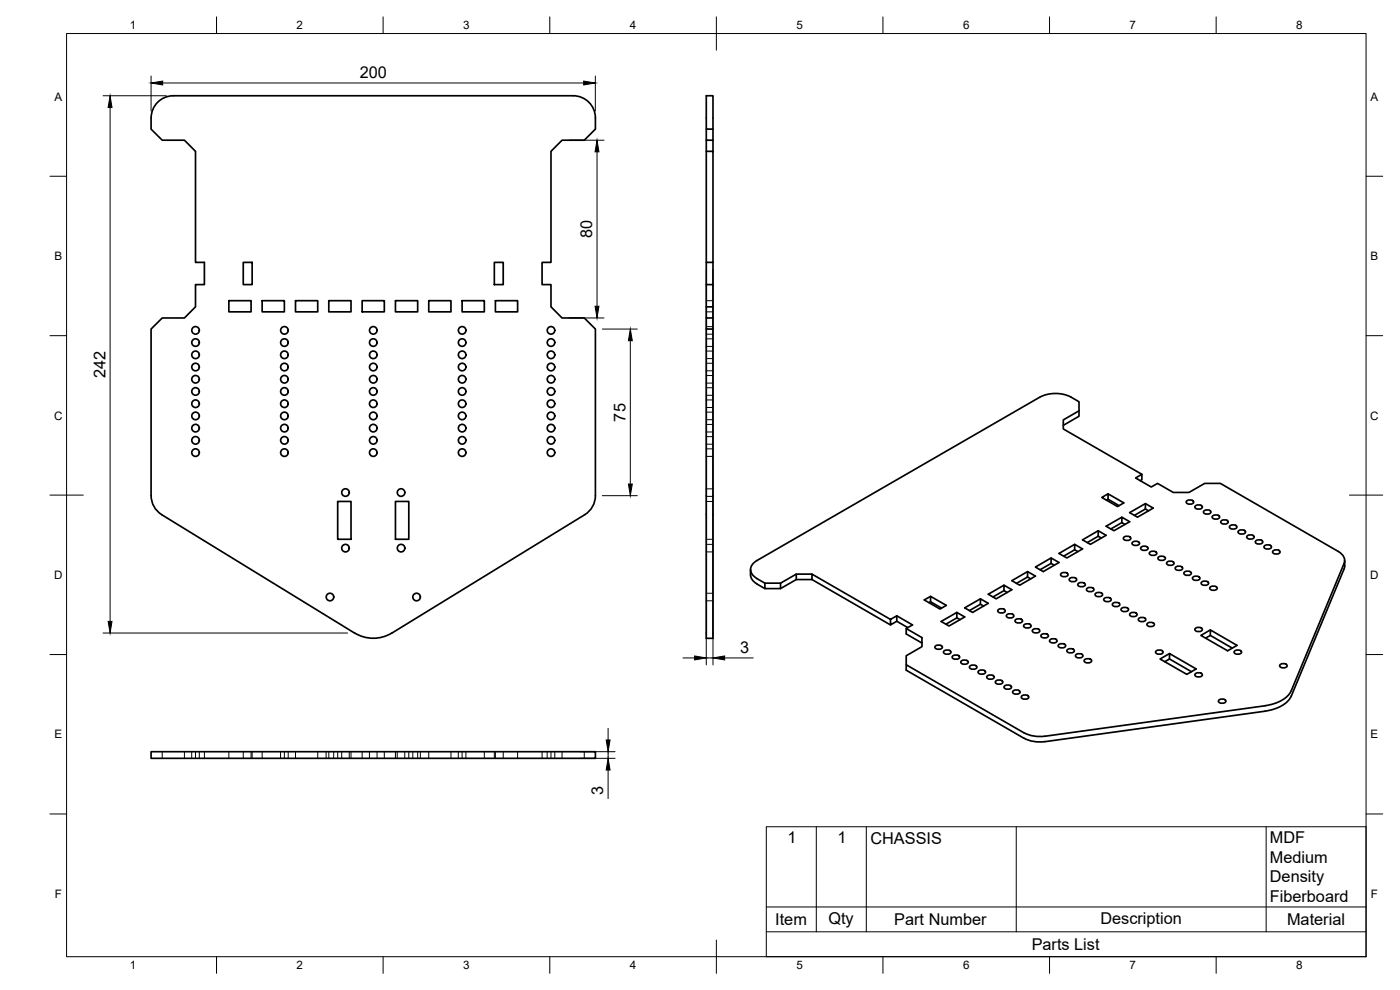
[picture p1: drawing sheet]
<svg xmlns="http://www.w3.org/2000/svg" width="420mm" height="297mm" viewBox="0 0 420 297" stroke-linecap="round" stroke-linejoin="round" font-family="sans-serif">
<!-- layer: Visible -->
<g fill="none" stroke="#000" stroke-width=".51">
<path d="M45.3 35.4v3.3l3.4 3.4h6.7l3.3 3.3v33.3h2.6v6.7h-2.6v6.7l-3.3 3.3h-6.7l-3.4 3.3v50M45.4 35.4a6.7 6.7 0 0 1 6.6-6.7h120a6.7 6.7 0 0 1 6.7 6.7v3.3l-3.4 3.4h-6.6l-3.3 3.3v33.3h-2.7v6.7h2.7v6.7l3.3 3.3h6.6l3.4 3.3v50M212 38.7v3.4h2v3.3M214 38.7v-10h-2v10h2v3.4M212 45.4h2v33.3h-2zM212 42.1v3.3M73 78.7h2.7v6.7h-2.7zM148.4 78.7h2.6v6.7h-2.6zM212 78.7v6.7h2v6.7M214 78.7v6.7M68.7 90.2h6.7v3.4h-6.7zM78.7 90.2h6.6v3.4h-6.6z"/>
<path d="M88.7 90.2h6.7v3.4h-6.7zM98.7 90.2h6.6v3.4h-6.6zM108.7 90.2h6.6v3.4h-6.6zM118.7 90.2h6.6v3.4h-6.6zM128.7 90.2h6.6v3.4h-6.6zM138.7 90.2h6.7v3.4h-6.7zM148.7 90.2h6.6v3.4h-6.6zM212 95.4v3.3h2v92.8h-2v-92.8M212 92.1v3.3h2v3.3M212 85.4v6.7h2v3.3M319.1 127.6l4.7-2.7v-4.3a10.9 10.9 0 0 0-11.7-1.4l-84.9 49M323.8 123.3l-4.7 2.7v2.7l23.6 13.6v1.6l-.5 .3"/>
<path d="M45.4 148.7a6.7 6.7 0 0 0 3.1 5.7l57.9 35.6M101.3 150.5h4v11.3h-4zM118.7 150.5h4v11.3h-4zM178.7 148.7a6.7 6.7 0 0 1-3.2 5.7l-57.9 35.6M329.6 159.2l-4.7 2.8 2.3 1.3 4.8-2.7-2.4-1.4v1.7l-3.3 1.9M332.5 148.2l-1.8 1.1 4.7 2.7 1.9-1.1-4.8-2.7v1.6l-.4 .3M332.5 149.8l3.4 1.9M336.7 155.2l-4.7 2.7 2.3 1.3 4.7-2.7-2.3-1.3v1.6l-3.3 1.9M336.7 156.8l.9 .5M342.7 142.3l-1.9 1.1 4.7 2.7 1.9-1.1 4.7 2.8h4.7l4.7-2.8h4.7l35.4 20.4a3 3 0 0 1 1.8 3.7l-15.9 38.1M343.7 151.1l-4.7 2.7 2.4 1.4 4.7-2.8-2.4-1.3v1.6l-3.3 1.9M343.7 152.7l1 .6"/>
<path d="M356.1 150.4l1-.4a.82 .82 0 0 1 1.1 .9l-1.1 .4a.82 .82 0 0 1-1-.9zM358.7 151.9l1-.4a.82 .82 0 0 1 1.1 .9l-1.1 .4a.82 .82 0 0 1-1-.9zM361.2 153.4l1.1-.4a.82 .82 0 0 1 1 .9l-1 .4a.82 .82 0 0 1-1.1-.9zM363.9 154.9l1-.4a.82 .82 0 0 1 1.1 .9l-1.1 .4a.82 .82 0 0 1-1-.9zM366.4 156.4l1.1-.4a.82 .82 0 0 1 1 .9l-1 .4a.82 .82 0 0 1-1.1-.9zM369 157.9l1.1-.4a.82 .82 0 0 1 1 .9l-1 .4a.82 .82 0 0 1-1.1-.9zM371.6 159.4l1.1-.4a.82 .82 0 0 1 1 .9l-1 .4a.82 .82 0 0 1-1.1-.9zM225.2 170.9a3.7 3.7 0 0 0 2 4.3M227.2 168.2a2.87 2.87 0 0 0-1.9 2.7 2.87 2.87 0 0 0 1.9 2.7l2.4 1.4M234.3 175h-4.7v1.6l-2.4-1.4M239 173.9h4.7v-1.6l23.6 13.6M239 172.3l-4.7 2.7v1.6h-4.7"/>
<path d="M243.7 172.3h-4.7v1.6l-4.7 2.7M243.7 173.9l23.6 13.6M279.3 178.9l-1.9 1.1 4.7 2.7 1.9-1.1-4.7-2.7v1.7l-.5 .2M294.2 179.7l-4.7 2.7 2.4 1.4 4.7-2.8-2.4-1.3v1.6l-3.3 1.9M301.3 175.6l-4.7 2.7 2.4 1.4 4.7-2.8-2.4-1.3v1.6l-3.3 1.9M301.3 177.2l1 .6M308.4 171.5l-4.7 2.7 2.3 1.4 4.7-2.7-2.3-1.4v1.6l-3.3 1.9M308.4 173.1l.9 .6M315.4 167.4l-4.7 2.7 2.4 1.4 4.7-2.7-2.4-1.4v1.6l-3.3 1.9M315.4 169l1 .6M318.4 172.2l1-.4a.82 .82 0 0 1 1.1 .8l-1.1 .4a.82 .82 0 0 1-1-.8zM320.9 173.7l1.1-.4a.82 .82 0 0 1 1 .8l-1 .4a.82 .82 0 0 1-1.1-.8z"/>
<path d="M322.5 163.3l-4.7 2.8 2.4 1.3 4.7-2.7-2.4-1.4v1.7l-3.3 1.9M322.5 165l1 .5M323.5 175.2l1.1-.4a.82 .82 0 0 1 1 .8l-1 .5a.82 .82 0 0 1-1.1-.9zM326.1 176.6l1.1-.4a.82 .82 0 0 1 1 .9l-1 .4a.82 .82 0 0 1-1.1-.9zM328.7 178.1l1.1-.4a.82 .82 0 0 1 1 .9l-1 .4a.82 .82 0 0 1-1.1-.9zM329.6 160.9l.9 .5M331.3 179.6l1.1-.4a.82 .82 0 0 1 1 .9l-1 .4a.82 .82 0 0 1-1.1-.9zM337.2 161.3l1.1-.4a.82 .82 0 0 1 1 .9l-1 .4a.82 .82 0 0 1-1.1-.9zM339.8 162.8l1.1-.4a.82 .82 0 0 1 1 .9l-1 .4a.82 .82 0 0 1-1.1-.9zM342.4 164.3l1-.4a.82 .82 0 0 1 1.1 .8l-1.1 .4a.82 .82 0 0 1-1-.8zM345 165.8l1-.4a.82 .82 0 0 1 1.1 .8l-1.1 .5a.82 .82 0 0 1-1-.9zM347.6 167.3l1-.4a.82 .82 0 0 1 1.1 .9l-1.1 .4a.82 .82 0 0 1-1-.9z"/>
<path d="M350.2 168.7l1-.4a.82 .82 0 0 1 1.1 .9l-1.1 .4a.82 .82 0 0 1-1-.9zM352.8 170.3l1-.5a.82 .82 0 0 1 1.1 .9l-1.1 .4a.82 .82 0 0 1-1-.8zM355.4 171.8l1-.4a.82 .82 0 0 1 1.1 .8l-1.1 .4a.82 .82 0 0 1-1-.8zM357.9 173.3l1.1-.4a.82 .82 0 0 1 1 .8l-1 .4a.82 .82 0 0 1-1.1-.8zM360.6 174.7l1-.4a.82 .82 0 0 1 1.1 .9l-1.1 .4a.82 .82 0 0 1-1-.9zM363.1 176.2l1.1-.4a.82 .82 0 0 1 1 .9l-1 .4a.82 .82 0 0 1-1.1-.9zM374.2 160.9l1.1-.4a.82 .82 0 0 1 1 .9l-1 .4a.82 .82 0 0 1-1.1-.9zM376.8 162.4l1.1-.4a.82 .82 0 0 1 1 .8l-1 .4a.82 .82 0 0 1-1.1-.8zM379.4 163.9l1.1-.4a.82 .82 0 0 1 1 .8l-1 .4a.82 .82 0 0 1-1.1-.8zM382 165.4l1-.4a.82 .82 0 0 1 1.1 .8l-1.1 .5a.82 .82 0 0 1-1-.9zM403.6 168.2l-.2 2.5-15.9 38.1a9.7 9.7 0 0 1-7.8 4.6l-66.1 9.1a10.5 10.5 0 0 1-6.3-1l-35.3-20.4v-1.6l35.3 20.4M117.6 189.9a10.7 10.7 0 0 1-11.1 0"/>
<path d="M267.3 185.9l1.8-1.1v1.6l-1.8 1.1zM269.1 184.8l4.8 2.7-1.9 1.1M269.1 186.4l3.3 1.9M276.7 192.9l-4.7-2.7v-1.6l4.7 2.7v2.7l-4.7 2.8v2.7M279.3 180.6l3.3 1.9M280.6 193.9l1.1-.4a.82 .82 0 0 1 1 .9l-1 .4a.82 .82 0 0 1-1.1-.9zM283.2 195.4l1.1-.4a.82 .82 0 0 1 1 .9l-1 .4a.82 .82 0 0 1-1.1-.9zM285.8 196.9l1.1-.4a.82 .82 0 0 1 1 .9l-1 .4a.82 .82 0 0 1-1.1-.9zM287.2 183.8l-4.8 2.7 2.4 1.3 4.7-2.7-2.3-1.3v1.6l-3.3 1.9M287.2 185.4l.9 .5M288.4 198.4l1.1-.4a.82 .82 0 0 1 1 .9l-1 .4a.82 .82 0 0 1-1.1-.9zM291 199.9l1.1-.4a.82 .82 0 0 1 1 .9l-1 .4a.82 .82 0 0 1-1.1-.9z"/>
<path d="M294.2 181.3l1 .5M299.5 183l1.1-.4a.82 .82 0 0 1 1 .9l-1 .4a.82 .82 0 0 1-1.1-.9zM302.1 184.5l1-.4a.82 .82 0 0 1 1.1 .9l-1.1 .4a.82 .82 0 0 1-1-.9zM304.7 186l1-.4a.82 .82 0 0 1 1.1 .9l-1.1 .4a.82 .82 0 0 1-1-.9zM307.3 187.5l1-.4a.82 .82 0 0 1 1.1 .9l-1.1 .4a.82 .82 0 0 1-1-.9zM309.9 189l1-.4a.82 .82 0 0 1 1.1 .9l-1.1 .4a.82 .82 0 0 1-1-.9zM312.5 190.5l1-.4a.82 .82 0 0 1 1.1 .9l-1.1 .4a.82 .82 0 0 1-1-.9zM315.1 192l1-.4a.82 .82 0 0 1 1.1 .9l-1.1 .4a.82 .82 0 0 1-1-.9zM317.6 193.5l1.1-.4a.82 .82 0 0 1 1 .9l-1 .4a.82 .82 0 0 1-1.1-.9zM320.2 195l1.1-.4a.82 .82 0 0 1 1 .9l-1 .4a.82 .82 0 0 1-1.1-.9zM322.8 196.5l1.1-.4a.82 .82 0 0 1 1 .9l-1 .4a.82 .82 0 0 1-1.1-.9zM325.4 198l1.1-.4a.82 .82 0 0 1 1 .9l-1 .4a.82 .82 0 0 1-1.1-.9z"/>
<path d="M333.9 181.1l1.1-.4a.82 .82 0 0 1 1 .9l-1 .4a.82 .82 0 0 1-1.1-.9zM336.5 182.6l1.1-.4a.82 .82 0 0 1 1 .9l-1 .4a.82 .82 0 0 1-1.1-.9zM339.1 184.1l1-.4a.82 .82 0 0 1 1.1 .9l-1.1 .4a.82 .82 0 0 1-1-.9zM341.7 185.6l1-.4a.82 .82 0 0 1 1.1 .9l-1.1 .4a.82 .82 0 0 1-1-.9zM344.3 187.1l1-.4a.82 .82 0 0 1 1.1 .9l-1.1 .4a.82 .82 0 0 1-1-.9zM346.9 195.4l1-.4a.82 .82 0 0 1 1.1 .9l-1.1 .4a.82 .82 0 0 1-1-.9zM351 196.1l-2.9 1.6 8.1 4.6 2.8-1.6-8-4.6v1.6l-1.4 .8M351 197.7l6.6 3.8M358.7 188.6l1-.4a.82 .82 0 0 1 1.1 .9l-1.1 .4a.82 .82 0 0 1-1-.9zM363.2 189l-2.8 1.7 8 4.6 2.8-1.7-8-4.6v1.7l-1.4 .8M363.2 190.7l6.6 3.8M370.4 195.4l1.1-.4a.82 .82 0 0 1 1 .9l-1 .4a.82 .82 0 0 1-1.1-.9z"/>
<path d="M384.1 199.5l1.1-.4a.82 .82 0 0 1 1 .9l-1 .4a.82 .82 0 0 1-1.1-.9zM293.6 201.4l1.1-.4a.82 .82 0 0 1 1 .9l-1 .4a.82 .82 0 0 1-1.1-.9zM296.2 202.9l1.1-.4a.82 .82 0 0 1 1 .9l-1 .4a.82 .82 0 0 1-1.1-.9zM298.8 204.4l1-.4a.82 .82 0 0 1 1.1 .9l-1.1 .4a.82 .82 0 0 1-1-.9zM301.4 205.9l1-.4a.82 .82 0 0 1 1.1 .9l-1.1 .4a.82 .82 0 0 1-1-.9zM304 207.4l1-.4a.82 .82 0 0 1 1.1 .9l-1.1 .4a.82 .82 0 0 1-1-.9zM306.6 208.9l1-.4a.82 .82 0 0 1 1.1 .9l-1.1 .4a.82 .82 0 0 1-1-.9zM358.7 202.2l1-.4a.82 .82 0 0 1 1.1 .9l-1.1 .4a.82 .82 0 0 1-1-.9zM365.7 210.1l1.1-.4a.82 .82 0 0 1 1 .9l-1 .4a.82 .82 0 0 1-1.1-.9zM387.5 207.2a9.7 9.7 0 0 1-7.8 4.5l-66.1 9.2a10.5 10.5 0 0 1-6.3-1M45.3 225.5h133.4v2h-133.4z"/>
<circle cx="58.7" cy="99.1" r="1.13"/>
<circle cx="85.4" cy="99.1" r="1.13"/>
<circle cx="112" cy="99.1" r="1.13"/>
<circle cx="138.7" cy="99.1" r="1.13"/>
<circle cx="165.4" cy="99.1" r="1.13"/>
<circle cx="58.7" cy="102.8" r="1.13"/>
<circle cx="58.7" cy="113.8" r="1.13"/>
<circle cx="58.7" cy="117.5" r="1.13"/>
<circle cx="58.7" cy="106.5" r="1.13"/>
<circle cx="58.7" cy="110.1" r="1.13"/>
<circle cx="85.4" cy="106.5" r="1.13"/>
<circle cx="85.4" cy="110.1" r="1.13"/>
<circle cx="85.4" cy="117.5" r="1.13"/>
<circle cx="85.4" cy="113.8" r="1.13"/>
<circle cx="85.4" cy="102.8" r="1.13"/>
<circle cx="112" cy="106.5" r="1.13"/>
<circle cx="112" cy="102.8" r="1.13"/>
<circle cx="112" cy="113.8" r="1.13"/>
<circle cx="112" cy="117.5" r="1.13"/>
<circle cx="112" cy="110.1" r="1.13"/>
<circle cx="138.7" cy="106.5" r="1.13"/>
<circle cx="138.7" cy="117.5" r="1.13"/>
<circle cx="138.7" cy="102.8" r="1.13"/>
<circle cx="138.7" cy="110.1" r="1.13"/>
<circle cx="138.7" cy="113.8" r="1.13"/>
<circle cx="165.4" cy="117.5" r="1.13"/>
<circle cx="165.4" cy="102.8" r="1.13"/>
<circle cx="165.4" cy="106.5" r="1.13"/>
<circle cx="165.4" cy="113.8" r="1.13"/>
<circle cx="165.4" cy="110.1" r="1.13"/>
<circle cx="58.7" cy="128.5" r="1.13"/>
<circle cx="58.7" cy="132.1" r="1.13"/>
<circle cx="58.7" cy="135.8" r="1.13"/>
<circle cx="58.7" cy="124.8" r="1.13"/>
<circle cx="58.7" cy="121.1" r="1.13"/>
<circle cx="85.4" cy="135.8" r="1.13"/>
<circle cx="85.4" cy="128.5" r="1.13"/>
<circle cx="85.4" cy="132.1" r="1.13"/>
<circle cx="85.4" cy="124.8" r="1.13"/>
<circle cx="85.4" cy="121.1" r="1.13"/>
<circle cx="112" cy="128.5" r="1.13"/>
<circle cx="112" cy="124.8" r="1.13"/>
<circle cx="112" cy="135.8" r="1.13"/>
<circle cx="112" cy="132.1" r="1.13"/>
<circle cx="112" cy="121.1" r="1.13"/>
<circle cx="138.7" cy="132.1" r="1.13"/>
<circle cx="138.7" cy="128.5" r="1.13"/>
<circle cx="138.7" cy="135.8" r="1.13"/>
<circle cx="138.7" cy="124.8" r="1.13"/>
<circle cx="138.7" cy="121.1" r="1.13"/>
<circle cx="165.4" cy="135.8" r="1.13"/>
<circle cx="165.4" cy="124.8" r="1.13"/>
<circle cx="165.4" cy="128.5" r="1.13"/>
<circle cx="165.4" cy="132.1" r="1.13"/>
<circle cx="165.4" cy="121.1" r="1.13"/>
<circle cx="103.7" cy="147.8" r="1.13"/>
<circle cx="120.4" cy="147.8" r="1.13"/>
<circle cx="99" cy="179.1" r="1.13"/>
<circle cx="103.7" cy="164.5" r="1.13"/>
<circle cx="120.4" cy="164.5" r="1.13"/>
<circle cx="125" cy="179.1" r="1.13"/>
</g>
<!-- layer: Hidden -->
<g fill="none" stroke="#000" stroke-width=".3">
<path d="M212 90.2h2M212 93.6h2M212 98h2M212 101.7h2M212 103.9h2M212 105.3h2M212 107.6h2M212 112.7h2M212 114.9h2M212 109h2M212 111.3h2M212 116.3h2"/>
<path d="M212 118.6h2M212 100.3h2M212 123.7h2M212 125.9h2M212 134.7h2M212 136.9h2M212 127.3h2M212 129.6h2M212 131h2M212 133.3h2M212 120h2M212 122.3h2"/>
<path d="M212 150.5h2M212 146.7h2M212 148.9h2M212 161.8h2M212 163.3h2M212 165.6h2M212 178h2M212 180.3h2M48.7 225.5v2M55.4 225.5v2M57.5 225.5v2M58.7 225.5v2"/>
<path d="M59.8 225.5v2M61.3 225.5v2M68.7 225.5v2M73 225.5v2M75.4 225.5v2M75.7 225.5v2M78.7 225.5v2M84.2 225.5v2M85.3 225.5v2M86.5 225.5v2M88.7 225.5v2M95.4 225.5v2"/>
<path d="M97.9 225.5v2M98.7 225.5v2M100.1 225.5v2M101.3 225.5v2M102.6 225.5v2M104.8 225.5v2M105.3 225.5v2M108.7 225.5v2M110.9 225.5v2M113.2 225.5v2M115.3 225.5v2M118.7 225.5v2"/>
<path d="M119.2 225.5v2M121.5 225.5v2M122.7 225.5v2M123.9 225.5v2M125.3 225.5v2M126.2 225.5v2M128.7 225.5v2M135.3 225.5v2M137.5 225.5v2M138.7 225.5v2M139.8 225.5v2M145.4 225.5v2"/>
<path d="M148.4 225.5v2M148.7 225.5v2M151 225.5v2M155.3 225.5v2M162.7 225.5v2M164.2 225.5v2M165.4 225.5v2M166.5 225.5v2M168.7 225.5v2M175.3 225.5v2"/>
</g>
<!-- layer: BORDER -->
<g fill="none" stroke="#000" stroke-width=".3">
<path d="M20 10.1h390v276.9h-390zM65 5.1v5M115 5.1v5M165 5.1v5M215 5.1v10M265 5.1v5M315 5.1v5M365 5.1v5M15 52.9h5M410 52.9h5M15 100.7h5M410 100.7h5"/>
<path d="M15 148.6h10M405 148.6h10M15 196.4h5M410 196.4h5M15 244.2h5M410 244.2h5M65 287v5M115 287v5M165 287v5M215 282.1v9.9M265 287v5M315 287v5"/>
<path d="M365 287v5"/>
</g>
<!-- layer: FD_Dimensions -->
<g fill="none" stroke="#000" stroke-width=".3">
<path d="M30.9 28.7h19M33 32.2v154.2M45.3 22.8v10.5M48.8 24.9h126.4M178.7 22.8v10.5M170.8 42.1h10.5M179.2 45.6v46.3M170.8 95.4h10.5M180.8 98.7h10.5M212 80.8v118.7M214 80.8v118.7M189.2 102.2v43"/>
<path d="M180.8 148.7h10.5M30.9 189.9h73.4M205 197.4h3.5M212 197.4h2M217.5 197.4h8.6M182.5 218.5v3.5M174.1 225.5h10.5M174.1 227.5h10.5M182.5 225.5v2M182.5 231v8.6"/>
</g>
<path d="M33 28.7l.6 3.5h-1.2zM45.3 24.9l3.5-.6v1.2zM175.2 24.3l3.5 .6-3.5 .6zM179.2 42.1l.5 3.5h-1.1zM178.6 91.9h1.1l-.5 3.5zM189.2 98.7l.6 3.5h-1.2zM188.6 145.2h1.2l-.6 3.5zM32.4 186.4h1.2l-.6 3.5zM208.5 196.8l3.5 .6-3.5 .6zM214 197.4l3.5-.6v1.2zM181.9 222h1.2l-.6 3.5zM182.5 227.5l.6 3.5h-1.2z" fill="#000" stroke="#000" stroke-width=".3"/>
<!-- layer: Parts Lists -->
<path d="M230 248.1h180v38.9h-180zM245 248.1v31.5M260 248.1v31.5M305 248.1v31.5M380 248.1v31.5M230 279.6h180M230 272.1h180" fill="none" stroke="#000" stroke-width=".3"/>
<g font-size="4.9">
<text x="108" y="23.4">200</text>
<text x="177.7" y="71.4" transform="rotate(-90 177.7 71.4)">80</text>
<text x="31.6" y="113.4" transform="rotate(-90 31.6 113.4)">242</text>
<text x="187.7" y="126.5" transform="rotate(-90 187.7 126.5)">75</text>
<text x="222.2" y="195.9">3</text>
<text x="181" y="238.4" transform="rotate(-90 181 238.4)">3</text>
<text x="236.3" y="253">1</text>
<text x="251.3" y="253">1</text>
<text x="261.2" y="253.1">CHASSIS</text>
<text x="381.1" y="253.1">MDF</text>
<text x="381.1" y="258.9">Medium</text>
<text x="381.1" y="264.7">Density</text>
<text x="381.1" y="270.6">Fiberboard</text>
<text x="232.7" y="277.6">Item</text>
<text x="248.6" y="277.1">Qty</text>
<text x="268.4" y="277.6">Part Number</text>
<text x="330.2" y="277.1">Description</text>
<text x="386.3" y="277.6">Material</text>
<text x="309.6" y="285">Parts List</text>
</g>
<g font-size="3.5">
<text x="39" y="8.8">1</text>
<text x="89" y="8.8">2</text>
<text x="139" y="8.8">3</text>
<text x="189" y="8.8">4</text>
<text x="239" y="8.8">5</text>
<text x="289" y="8.8">6</text>
<text x="339" y="8.8">7</text>
<text x="389" y="8.8">8</text>
<text x="16.3" y="30.2">A</text>
<text x="411.3" y="30.2">A</text>
<text x="16.3" y="78">B</text>
<text x="411.3" y="78">B</text>
<text x="16.2" y="125.9">C</text>
<text x="411.2" y="125.9">C</text>
<text x="16.2" y="173.7">D</text>
<text x="411.2" y="173.7">D</text>
<text x="16.3" y="221.6">E</text>
<text x="411.3" y="221.6">E</text>
<text x="16.4" y="269.4">F</text>
<text x="411.4" y="269.4">F</text>
<text x="39" y="290.8">1</text>
<text x="89" y="290.8">2</text>
<text x="139" y="290.8">3</text>
<text x="189" y="290.8">4</text>
<text x="239" y="290.8">5</text>
<text x="289" y="290.8">6</text>
<text x="339" y="290.8">7</text>
<text x="389" y="290.8">8</text>
</g>
</svg>
